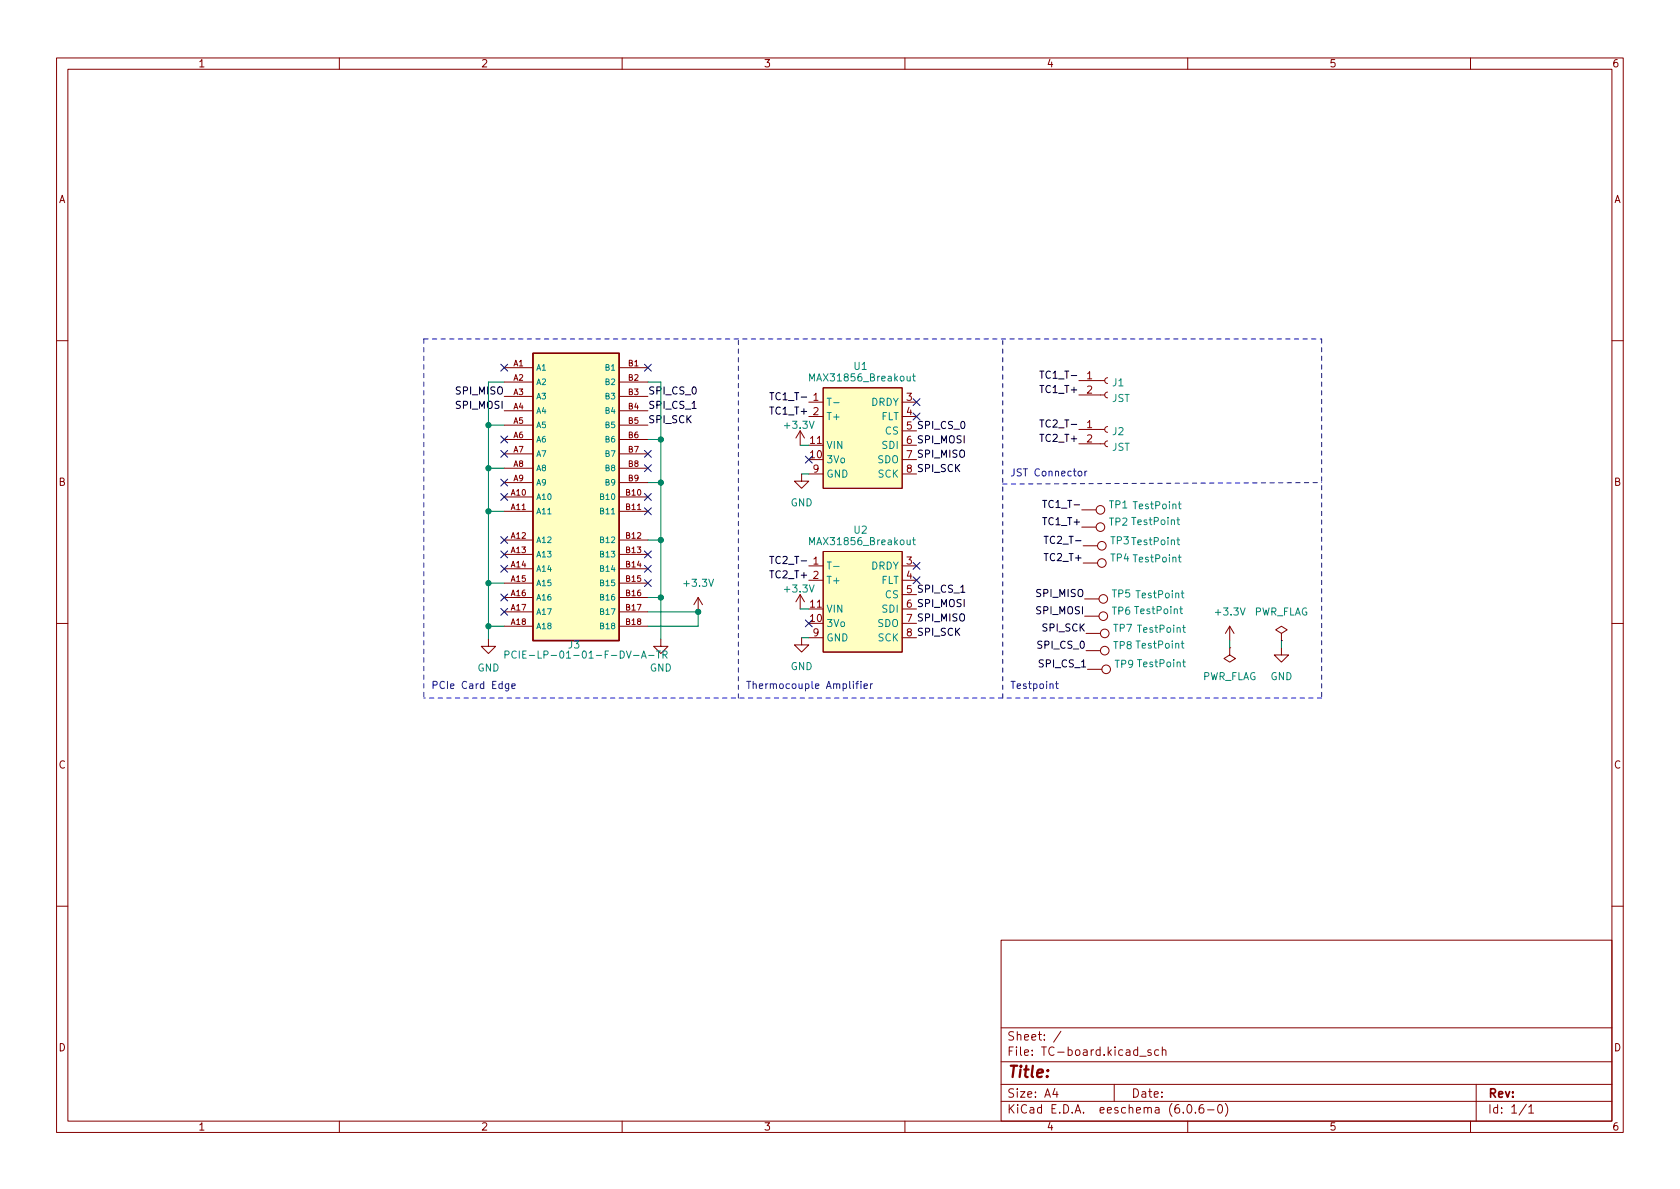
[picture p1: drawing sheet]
<svg xmlns="http://www.w3.org/2000/svg" width="297mm" height="210mm" viewBox="0 0 297 210" stroke-linecap="round" stroke-linejoin="round" font-family="sans-serif">
<g fill="none" stroke="#840000" stroke-width=".18">
<path d="M10 10.2h277v190.1h-277zM12 12.2h273v186.1h-273zM60 10.2v2M110 10.2v2M160 10.2v2M210 10.2v2M260 10.2v2M10 60.2h2M89.2 65h5M89.2 67.6h5M89.2 70.1h5M89.2 72.6h5"/>
<path d="M89.2 75.2h5M89.2 77.7h5M109.5 65h5.1M109.5 67.6h5.1M109.5 70.1h5.1M109.5 72.6h5.1M109.5 75.2h5.1M109.5 77.7h5.1M141.5 76.2v2.5M141.5 76.2l-.8 1.3M141.5 76.2l.7 1.3M143 71.1h2.5"/>
<path d="M143 78.7h2.5M143 73.7h2.5M145.5 68.6h14v17.8h-14zM159.5 71.1h2.6M159.5 78.7h2.6M159.5 73.7h2.6M159.5 76.2h2.6M190.8 69.8h4.5M190.8 67.3h4.5M190.8 78.5h4.5M190.8 75.9h4.5M195.8 69.3l-.3 .2-.2 .3 .2 .4 .3 .2"/>
<path d="M195.8 66.8l-.3 .1-.2 .4 .2 .4 .3 .1M195.8 78l-.3 .1-.2 .4 .2 .3 .3 .2M195.8 75.4l-.3 .2-.2 .3 .2 .4 .3 .1M285 60.2h2M89.2 87.9h5M89.2 90.4h5M89.2 95.5h5M89.2 98h5M89.2 80.3h5M89.2 82.8h5M89.2 85.3h5M109.5 87.9h5.1"/>
<path d="M109.5 90.4h5.1M109.5 95.5h5.1M109.5 98h5.1M109.5 80.3h5.1M109.5 82.8h5.1M109.5 85.3h5.1M141.7 83.8v1.3h1.3l-1.3 1.3-1.2-1.3h1.2M143 83.8h2.5M145.5 97.5h14v17.8h-14zM159.5 81.3h2.6M159.5 83.8h2.6M191.3 93.2h2.5"/>
<path d="M191.3 90.2h2.5M191.5 96.5h2.6M191.5 99.6h2.6M10 110.2h2M86.4 113v1.3h1.2l-1.2 1.3-1.3-1.3h1.3M89.2 100.6h5M89.2 103.1h5M89.2 105.7h5M89.2 108.2h5M89.2 110.7h5M109.5 100.6h5.1M109.5 103.1h5.1"/>
<path d="M109.5 105.7h5.1M109.5 108.2h5.1M109.5 110.7h5.1M116.8 113v1.3h1.3l-1.3 1.3-1.2-1.3h1.2M123.4 105.7l-.7 1.2M123.4 105.7v2.5M123.4 105.7l.8 1.2M141.5 105.2l-.8 1.2M141.5 105.2v2.5M141.5 105.2l.7 1.2M141.7 112.8v1.2h1.3l-1.3 1.3-1.2-1.3h1.2M143 100.1h2.5"/>
<path d="M143 107.7h2.5M143 102.6h2.5M143 112.8h2.5M159.5 110.2h2.6M159.5 100.1h2.6M159.5 107.7h2.6M159.5 102.6h2.6M159.5 105.2h2.6M159.5 112.8h2.6M191.8 105.9h2.5M191.8 109h2.5M192 115.1h2.6"/>
<path d="M192 112h2.6M192.3 118.4h2.5M217.4 114.5v1.3l1 .7-1 .6-1-.6 1-.7M217.4 114.5h.1M217.4 110.7l-.7 1.3M217.4 110.7v2.6M217.4 110.7l.8 1.3M226.6 114.5v1.3h1.2l-1.2 1.3-1.3-1.3h1.3M226.6 112l1-.6-1-.7-1 .7 1 .6v1.3M226.6 113.3h.1M285 110.2h2M10 160.2h2"/>
<path d="M177 166.3h108v32h-108zM285 160.2h2M60 198.3v2M110 198.3v2M160 198.3v2M177 194.8h108M177 191.8h108M177 187.8h108M177 181.8h108M186.5 192.5l-.4 1h1M186.9 193v1M187.6 182.4l-1.3 1.9"/>
<path d="M197 191.8v3M201.5 186.8h1.1M203.5 185.7l-.4-.1-.2 .2 .1 .3 .5 .1v.4h-.6M204.9 185.7l-.5-.1-.3 .3v.4l.2 .3h.6M205.5 185.8l.2-.2 .4 .1v.9M205.5 185.1v1.5M210 198.3v2M210.1 195.4l.1-.1a.81 .81 0 0 1 .6 .7 .81 .81 0 0 1-.3 .8h-.1a.81 .81 0 0 1-.6-.6 .81 .81 0 0 1 .3-.8zM211.4 196.7v.1M212.7 195.3a.59 .59 0 0 0-.7 .7v.5l.1 .3h.5l.2-.1 .1-.5-.2-.2-.4-.1-.3 .3M213.5 196.3h1.1M215.5 195.4l.1-.1a.81 .81 0 0 1 .6 .7 .81 .81 0 0 1-.3 .8h-.1a.81 .81 0 0 1-.6-.6 .81 .81 0 0 1 .3-.8z"/>
<path d="M216.6 195.1a1.72 1.72 0 0 1 0 2.3M260 198.3v2M261 191.8v6.5M269.9 195.3l-1.3 1.9M270.3 195.8l.4-.5v1.5M270.3 196.8h.9"/>
<circle cx="194.6" cy="93.2" r=".76"/>
<circle cx="194.6" cy="90.2" r=".76"/>
<circle cx="194.8" cy="96.5" r=".76"/>
<circle cx="194.8" cy="99.6" r=".76"/>
<circle cx="195.1" cy="109" r=".76"/>
<circle cx="195.1" cy="105.9" r=".76"/>
<circle cx="195.3" cy="115.1" r=".76"/>
<circle cx="195.3" cy="112" r=".76"/>
<circle cx="195.6" cy="118.4" r=".76"/>
</g>
<g fill="#ffffc2" stroke="#ffffc2" stroke-width=".18">
<path d="M145.5 68.6h14v17.8h-14z"/>
<path d="M94.2 62.5h15.3v50.8h-15.3z"/>
<path d="M145.5 97.5h14v17.8h-14z"/>
</g>
<g fill="none" stroke="#008484" stroke-width=".18">
<path d="M143.1 67.4v-1.3l.5 .9 .4-.9v1.3M147.4 71.2h1M161.4 66.5h.4M161.5 66.1v1.1l.3 .2M143.1 96.3v-1.2l.5 .9 .4-.9v1.2M161.4 95.5h.4M161.5 95.1v1l.3 .2M208.1 95.5h.5M208.1 91.9h.5M208.3 91.5v1.1l.3 .2M208.3 95.1v1l.3 .2M208.3 89.1h.5"/>
<path d="M208.3 98.5h.5M208.5 88.7v1.1l.3 .2M208.5 98.1v1.1l.3 .2M89.3 115.8l.6-.1 .1-.2-.1-.3-.6-.1v1.3M91.3 115.2a.6 .6 0 0 0-.9 .5 .6 .6 0 0 0 .6 .7l.3-.1M91.8 115.1v1.3M114.7 115.9h.9M116.1 115.1h.7M116.4 115.1v1.3M117.2 115.8l.6-.1 .1-.2v-.3l-.7-.1v1.3M117.5 115.8l.4 .6M147.4 100.2h1"/>
<path d="M208.6 107.7h.5M208.8 107.2v1.1l.3 .2M208.8 104.9h.5M208.8 113.8h.5M209 104.5v1l.3 .2M209 113.3v1.1l.3 .2M209.1 117.1h.5M209.1 111h.5M209.3 116.6v1.1l.3 .2M209.3 110.6v1l.3 .2"/>
</g>
<path d="M94.2 62.5h15.3v50.8h-15.3z" fill="none" stroke="#840000" stroke-width=".25"/>
<path d="M122.4 72.2h.7M136.1 69.4h.7M183.8 74.3h.8M183.8 65.6h.8M136.1 98.4h.7M184.4 88.5h.7M184.6 94.8h.7M169.9 104.7h.7" fill="none" stroke="#000" stroke-width=".18"/>
<g fill="none" stroke="#0000c2" stroke-width=".18">
<path d="M190.7 83.4l.3-.1 .3 .3v.3l-.3 .3-.3-.1-.1-.2zM191.8 83.3v.9M192.2 83.3l-.4 .3M89.9 120.9v1l-.2 .3-.3-.1M89.9 121l-.3-.1-.3 .3 .2 .5h.4M90.5 121.3l.6-.1-.1-.2-.3-.1-.2 .2v.6h.5M151.3 120.9h.5M151.8 120.5l-.3 .2v1.1M152.2 120.5v.1M152.2 120.9v.9M152.8 121.3l.6-.1-.1-.2-.4-.1-.1 .2v.6h.5M153.9 120.9v.9"/>
<path d="M154.3 120.9l-.4 .3M186.6 120.9h.5M186.8 120.5v1.1l.3 .2"/>
</g>
<path d="M74.9 59.9v63.5M74.9 59.9h158.8M233.7 59.9v63.5M130.6 60.2v63.5M177.3 60.2v63.5M177.3 85.6l56.4-.3M233.7 123.4h-158.8" fill="none" stroke="#0000c2" stroke-width=".18" stroke-dasharray=".8 .8"/>
<g fill="none" stroke="#008400" stroke-width=".18">
<path d="M86.4 75.2h2.8M89.2 67.6h-2.8v45.4M114.6 67.6h2.2v45.4M114.6 77.7h2.2M141.5 78.7h1.5M86.4 82.8h2.8M86.4 90.4h2.8M114.6 95.5h2.2M114.6 85.3h2.2M141.7 83.8h1.3M86.4 103.1h2.8M86.4 110.7h2.8"/>
<path d="M114.6 108.2h8.8v2.5h-8.8M114.6 105.7h2.2M141.5 107.7h1.5M141.7 112.8h1.3M217.4 113.3v1.2M226.6 113.3v1.2"/>
</g>
<g fill="none" stroke="#000084" stroke-width=".18">
<path d="M88.5 77.1l1.3 1.2M88.5 64.4l1.3 1.2M88.5 79.6l1.3 1.3M89.8 77.1l-1.3 1.2M89.8 64.4l-1.3 1.2M89.8 79.6l-1.3 1.3M113.9 64.4l1.3 1.2M113.9 79.6l1.3 1.3M115.2 64.4l-1.3 1.2M115.2 79.6l-1.3 1.3M161.4 70.5l1.3 1.2M161.4 73l1.3 1.3"/>
<path d="M162.7 70.5l-1.3 1.2M162.7 73l-1.3 1.3M88.5 100l1.3 1.2M88.5 97.4l1.3 1.2M88.5 94.9l1.3 1.2M88.5 84.7l1.3 1.2M88.5 87.3l1.3 1.2M89.8 100l-1.3 1.2M89.8 97.4l-1.3 1.2M89.8 94.9l-1.3 1.2M89.8 84.7l-1.3 1.2M89.8 87.3l-1.3 1.2"/>
<path d="M113.9 97.4l1.3 1.2M113.9 100l1.3 1.2M113.9 87.3l1.3 1.2M113.9 82.2l1.3 1.2M113.9 89.8l1.3 1.2M115.2 97.4l-1.3 1.2M115.2 100l-1.3 1.2M115.2 87.3l-1.3 1.2M115.2 82.2l-1.3 1.2M115.2 89.8l-1.3 1.2M142.4 80.7l1.2 1.2M143.6 80.7l-1.2 1.2"/>
<path d="M161.4 99.5l1.3 1.2M162.7 99.5l-1.3 1.2M88.5 105l1.3 1.3M88.5 107.6l1.3 1.2M89.8 107.6l-1.3 1.2M89.8 105l-1.3 1.3M113.9 102.5l1.3 1.2M115.2 102.5l-1.3 1.2M142.4 109.6l1.2 1.2M143.6 109.6l-1.2 1.2M161.4 102l1.3 1.2M162.7 102l-1.3 1.2"/>
</g>
<g fill="#008400" stroke="#008400" stroke-width=".18">
<circle cx="86.4" cy="110.7" r=".46"/>
<circle cx="86.4" cy="103.1" r=".46"/>
<circle cx="86.4" cy="90.4" r=".46"/>
<circle cx="86.4" cy="82.8" r=".46"/>
<circle cx="86.4" cy="75.2" r=".46"/>
<circle cx="116.8" cy="77.7" r=".46"/>
<circle cx="116.8" cy="85.3" r=".46"/>
<circle cx="116.8" cy="95.5" r=".46"/>
<circle cx="123.4" cy="108.2" r=".46"/>
<circle cx="116.8" cy="105.7" r=".46"/>
</g>
<text font-size="2.8" fill="#840000" x="178" y="190.6">Title:</text>
<g font-size="2.1" fill="#840000">
<text x="178" y="184">Sheet: /</text>
<text x="178" y="186.7">File: TC-board.kicad_sch</text>
<text x="178" y="196.9">KiCad E.D.A. eeschema (6.0.6-0)</text>
<text x="178" y="194.1">Size: A4</text>
<text x="200" y="194.1">Date:</text>
<text x="263" y="194.1">Rev:</text>
<text x="263" y="196.9">Id: 1/1</text>
</g>
<g font-size="1.8" fill="#840000">
<text x="35" y="11.9">1</text>
<text x="85" y="11.9">2</text>
<text x="135" y="11.9">3</text>
<text x="185" y="11.9">4</text>
<text x="235" y="11.9">5</text>
<text x="285" y="11.9">6</text>
<text x="10.3" y="35.9">A</text>
<text x="285.3" y="35.9">A</text>
<text x="160.3" y="70.9">3</text>
<text x="192.2" y="67.1">1</text>
<text x="192.2" y="69.6">2</text>
<text x="160.3" y="73.4">4</text>
<text x="192.2" y="75.7">1</text>
<text x="143.3" y="81">10</text>
<text x="143.3" y="78.5">11</text>
<text x="143.8" y="83.6">9</text>
<text x="192.2" y="78.2">2</text>
<text x="10.3" y="85.9">B</text>
<text x="285.3" y="85.9">B</text>
<text x="160.3" y="99.8">3</text>
<text x="143.3" y="107.4">11</text>
<text x="160.3" y="102.4">4</text>
<text x="143.3" y="110">10</text>
<text x="143.8" y="112.5">9</text>
<text x="10.3" y="135.9">C</text>
<text x="285.3" y="135.9">C</text>
<text x="10.3" y="185.9">D</text>
<text x="285.3" y="185.9">D</text>
<text x="35" y="199.9">1</text>
<text x="85" y="199.9">2</text>
<text x="135" y="199.9">3</text>
<text x="185" y="199.9">4</text>
<text x="235" y="199.9">5</text>
<text x="285" y="199.9">6</text>
</g>
<g font-size="1.8" fill="#008484">
<text x="151" y="65.4">U1</text>
<text x="143.7" y="67.4">MAX31856_Breakout</text>
<text x="146" y="71.7">T-</text>
<text x="154" y="71.7">DRDY</text>
<text x="196.6" y="71.1">JST</text>
<text x="196.7" y="68.3">J1</text>
<text x="138.9" y="75.8">+3.3V</text>
<text x="146" y="74.3">T+</text>
<text x="155.8" y="74.3">FLT</text>
<text x="156.5" y="76.8">CS</text>
<text x="196.7" y="76.9">J2</text>
<text x="146" y="81.9">3Vo</text>
<text x="146" y="79.4">VIN</text>
<text x="155.2" y="81.9">SDO</text>
<text x="156.1" y="79.4">SDI</text>
<text x="196.6" y="79.7">JST</text>
<text x="139.8" y="89.5">GND</text>
<text x="146" y="84.4">GND</text>
<text x="155.3" y="84.4">SCK</text>
<text x="196.1" y="89.9">TP1 TestPoint</text>
<text x="151" y="94.4">U2</text>
<text x="196.1" y="92.9">TP2 TestPoint</text>
<text x="143.7" y="96.4">MAX31856_Breakout</text>
<text x="146" y="100.7">T-</text>
<text x="154" y="100.7">DRDY</text>
<text x="196.4" y="96.2">TP3 TestPoint</text>
<text x="196.4" y="99.3">TP4 TestPoint</text>
<text x="121.1" y="103.8">+3.3V</text>
<text x="138.9" y="104.8">+3.3V</text>
<text x="146" y="103.2">T+</text>
<text x="155.8" y="103.2">FLT</text>
<text x="156.5" y="105.8">CS</text>
<text x="196.6" y="105.6">TP5 TestPoint</text>
<text x="146" y="110.9">3Vo</text>
<text x="146" y="108.3">VIN</text>
<text x="146" y="113.4">GND</text>
<text x="155.2" y="110.9">SDO</text>
<text x="155.3" y="113.4">SCK</text>
<text x="156.1" y="108.3">SDI</text>
<text x="196.6" y="108.7">TP6 TestPoint</text>
<text x="196.9" y="111.7">TP7 TestPoint</text>
<text x="215.1" y="108.8">+3.3V</text>
<text x="221.6" y="108.8">PWR_FLAG</text>
<text x="84.4" y="118.7">GND</text>
<text x="92.8" y="116.4">PCIE-LP-01-01-F-DV-A-TR</text>
<text x="100.5" y="114.7">J3</text>
<text x="114.9" y="118.7">GND</text>
<text x="139.8" y="118.5">GND</text>
<text x="196.9" y="114.8">TP8 TestPoint</text>
<text x="197.2" y="118.1">TP9 TestPoint</text>
<text x="212.5" y="120.3">PWR_FLAG</text>
<text x="224.6" y="120.3">GND</text>
</g>
<g font-size="1.8">
<text x="80.8" y="69.7">SPI_MISO</text>
<text x="114.6" y="69.7">SPI_CS_0</text>
<text x="137" y="70.8">TC1_T- 1</text>
<text x="184.3" y="69.5">TC1_T+</text>
<text x="184.8" y="67">TC1_T-</text>
<text x="80.8" y="72.3">SPI_MOSI</text>
<text x="114.6" y="72.3">SPI_CS_1</text>
<text x="114.6" y="74.8">SPI_SCK</text>
<text x="136.6" y="73.3">TC1_T+ 2</text>
<text x="160.3" y="75.9">5 SPI_CS_0</text>
<text x="184.8" y="75.6">TC2_T-</text>
<text x="160.3" y="78.5">6 SPI_MOSI</text>
<text x="160.3" y="81">7 SPI_MISO</text>
<text x="160.3" y="83.6">8 SPI_SCK</text>
<text x="184.3" y="78.1">TC2_T+</text>
<text x="185.3" y="89.8">TC1_T-</text>
<text x="184.8" y="92.9">TC1_T+</text>
<text x="137" y="99.7">TC2_T- 1</text>
<text x="185.1" y="99.2">TC2_T+</text>
<text x="185.5" y="96.2">TC2_T-</text>
<text x="136.6" y="102.3">TC2_T+ 2</text>
<text x="160.3" y="104.9">5 SPI_CS_1</text>
<text x="160.3" y="107.4">6 SPI_MOSI</text>
<text x="183.4" y="105.6">SPI_MISO</text>
<text x="160.3" y="110">7 SPI_MISO</text>
<text x="160.3" y="112.5">8 SPI_SCK</text>
<text x="183.4" y="108.6">SPI_MOSI</text>
<text x="184.5" y="111.7">SPI_SCK</text>
<text x="183.8" y="114.7">SPI_CS_0</text>
<text x="184" y="118">SPI_CS_1</text>
</g>
<g font-size="1.8" fill="#0000c2">
<text x="178.6" y="84.2">JST Connector</text>
<text x="76.2" y="121.8">PCIe Card Edge</text>
<text x="131.8" y="121.8">Thermocouple Amplifier</text>
<text x="178.6" y="121.8">Testpoint</text>
</g>
<g font-size="1.4" fill="#840000">
<text x="90.8" y="64.8">A1</text>
<text x="111.1" y="64.8">B1</text>
<text x="90.8" y="67.3">A2</text>
<text x="90.8" y="69.8">A3</text>
<text x="111.1" y="67.3">B2</text>
<text x="111.1" y="69.8">B3</text>
<text x="90.8" y="72.4">A4</text>
<text x="90.8" y="74.9">A5</text>
<text x="90.8" y="77.5">A6</text>
<text x="111.1" y="72.4">B4</text>
<text x="111.1" y="74.9">B5</text>
<text x="111.1" y="77.5">B6</text>
<text x="90.8" y="80">A7</text>
<text x="90.8" y="82.5">A8</text>
<text x="111.1" y="80">B7</text>
<text x="111.1" y="82.5">B8</text>
<text x="90.4" y="87.6">A10</text>
<text x="90.8" y="85.1">A9</text>
<text x="110.7" y="87.6">B10</text>
<text x="111.1" y="85.1">B9</text>
<text x="90.4" y="90.2">A11</text>
<text x="90.4" y="95.2">A12</text>
<text x="110.7" y="90.2">B11</text>
<text x="110.7" y="95.2">B12</text>
<text x="90.4" y="97.8">A13</text>
<text x="90.4" y="100.3">A14</text>
<text x="110.7" y="97.8">B13</text>
<text x="110.7" y="100.3">B14</text>
<text x="90.4" y="102.9">A15</text>
<text x="90.4" y="105.4">A16</text>
<text x="90.4" y="107.9">A17</text>
<text x="110.7" y="102.9">B15</text>
<text x="110.7" y="105.4">B16</text>
<text x="110.7" y="107.9">B17</text>
<text x="90.4" y="110.5">A18</text>
<text x="110.7" y="110.5">B18</text>
</g>
<g font-size="1.4" fill="#008484">
<text x="94.7" y="65.5">A1</text>
<text x="107.2" y="65.5">B1</text>
<text x="94.7" y="68.1">A2</text>
<text x="94.7" y="70.6">A3</text>
<text x="107.2" y="68.1">B2</text>
<text x="107.2" y="70.6">B3</text>
<text x="94.7" y="73.1">A4</text>
<text x="94.7" y="75.7">A5</text>
<text x="107.2" y="73.1">B4</text>
<text x="107.2" y="75.7">B5</text>
<text x="94.7" y="78.2">A6</text>
<text x="94.7" y="80.8">A7</text>
<text x="94.7" y="83.3">A8</text>
<text x="107.2" y="78.2">B6</text>
<text x="107.2" y="80.8">B7</text>
<text x="107.2" y="83.3">B8</text>
<text x="94.7" y="88.4">A10</text>
<text x="94.7" y="85.8">A9</text>
<text x="106.4" y="88.4">B10</text>
<text x="107.2" y="85.8">B9</text>
<text x="94.7" y="90.9">A11</text>
<text x="106.4" y="90.9">B11</text>
<text x="94.7" y="96">A12</text>
<text x="94.7" y="98.5">A13</text>
<text x="94.7" y="101.1">A14</text>
<text x="106.4" y="96">B12</text>
<text x="106.4" y="98.5">B13</text>
<text x="106.4" y="101.1">B14</text>
<text x="94.7" y="103.6">A15</text>
<text x="94.7" y="106.2">A16</text>
<text x="106.4" y="103.6">B15</text>
<text x="106.4" y="106.2">B16</text>
<text x="94.7" y="108.7">A17</text>
<text x="94.7" y="111.2">A18</text>
<text x="106.4" y="108.7">B17</text>
<text x="106.4" y="111.2">B18</text>
</g>
</svg>
